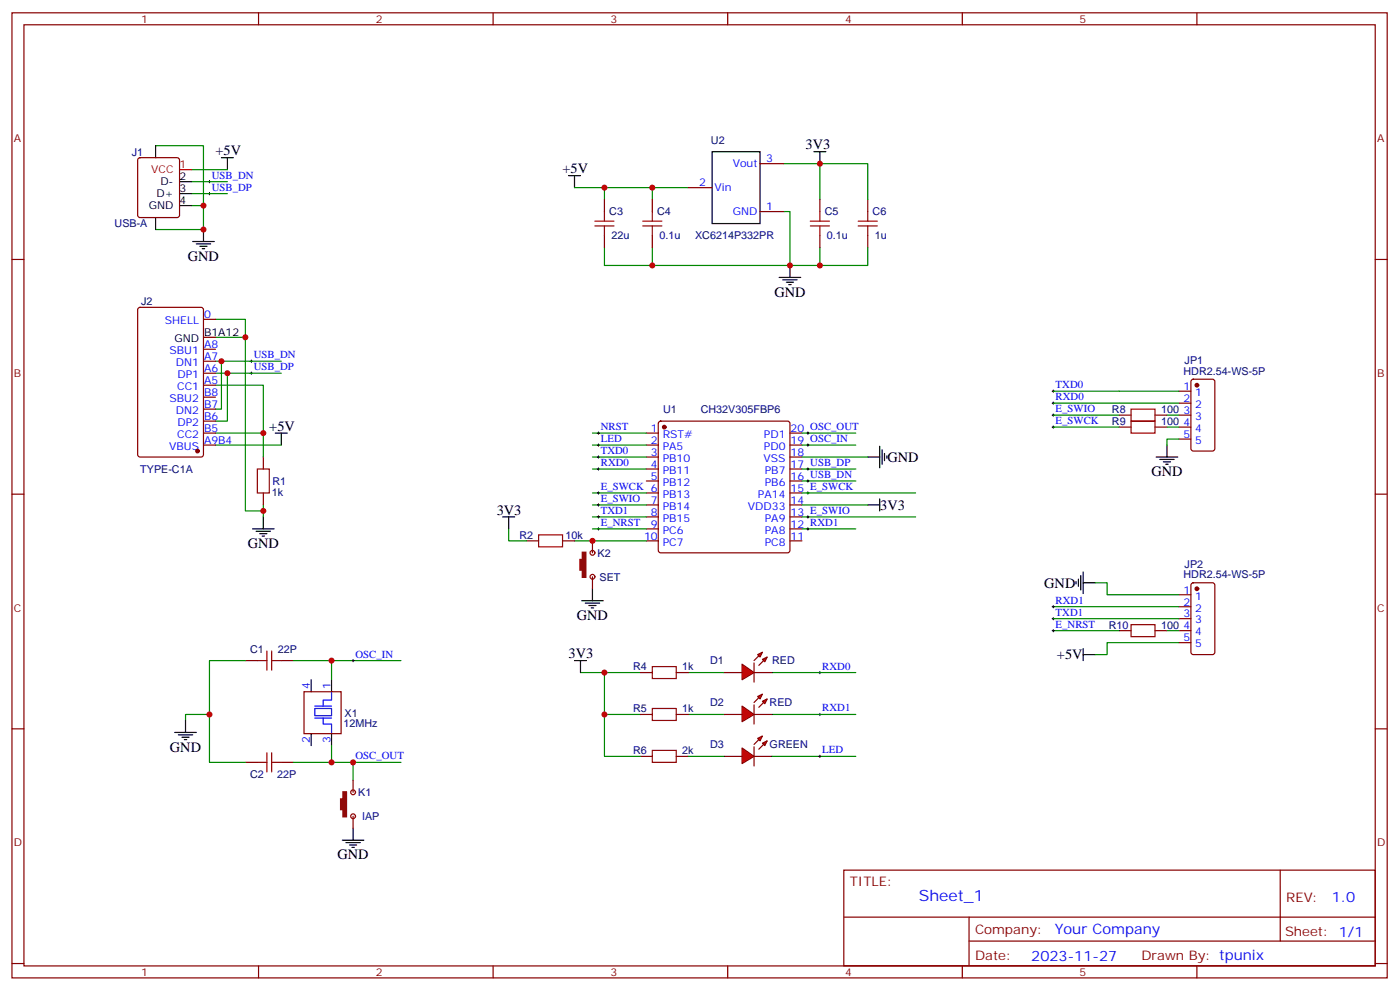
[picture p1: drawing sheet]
<svg xmlns="http://www.w3.org/2000/svg" width="413mm" height="292mm" viewBox="0 0 413 292" stroke-linecap="round" stroke-linejoin="round" font-family="sans-serif">
<g fill="none" stroke="#870000" stroke-width=".35">
<path d="M3.5 3.8h405.4v284.3h-405.4zM7.1 7.3h398.2v277.3h-398.2zM76.2 3.8v3.5M145.3 3.8v3.5M214.5 3.8v3.5M283.6 3.8v3.5M352.8 3.8v3.5M40.8 46.7l.5-.2h10.9l.5 .2 .2 .5v16.2l-.2 .5-.5 .2h-10.9l-.5-.2-.2-.5v-16.2zM178.2 58.8v3.5M192.3 58.8v3.5M202.8 55.3h7.1M224 48.2h7.1"/>
<path d="M241.7 58.8v3.5M255.8 58.8v3.5M3.5 76.4h3.6M178.2 69.4v3.5M192.3 69.4v3.5M224 62.3h7.1M241.7 69.4v3.5M255.8 69.4v3.5M405.3 76.4h3.6M40.8 90.8l.5-.2h18l.6 .4 .1 42.9-.5 .7-18.2 .1-.7-.5v-42.9zM60 94.1h3.5M60 99.4h3.5"/>
<path d="M60 102.9h3.5M60 106.4h3.5M60 110h3.5M60 113.5h3.5M60 117h3.5M347.5 115.3h3.5M347.5 118.8h3.5M351.2 111.9l.5-.2h5.7l.6 .5 .1 20-.5 .6-5.9 .1-.6-.5-.1-20zM60 127.6h3.5M60 131.1h3.5M60 120.5h3.5M60 124.1h3.5"/>
<path d="M77.6 134.7v3.5M190.5 127.6h3.5M190.5 131.1h3.5M190.5 134.7h3.5M190.5 138.2h3.5M194.3 124.3l.4-.2h37.4l.5 .2 .2 .5v37.4l-.2 .5-.5 .2h-37.4l-.5-.3-.2-.4v-37.4zM232.8 127.6h3.6M232.8 131.1h3.6M232.8 134.7h3.6M232.8 138.2h3.6M347.5 122.3h3.5M347.5 125.8h3.5"/>
<path d="M347.5 129.4h3.5M3.5 145.6h3.6M77.6 145.2v3.6M190.5 141.7h3.5M190.5 145.2h3.5M190.5 148.8h3.5M190.5 152.3h3.5M190.5 155.8h3.5M190.5 159.3h3.5M232.8 141.7h3.6M232.8 145.2h3.6M232.8 148.8h3.6"/>
<path d="M232.8 152.3h3.6M232.8 155.8h3.6M232.8 159.3h3.6M405.3 145.6h3.6M347.5 175.2h3.5M347.5 178.8h3.5M351.2 171.9l.5-.2h5.7l.6 .4 .1 20.1-.5 .6-5.9 .1-.6-.5-.1-20zM72.3 194.6h3.5M82.9 194.6h3.5M347.5 182.3h3.5M347.5 185.8h3.5M347.5 189.3h3.5"/>
<path d="M3.5 214.7h3.6M89.6 203.8h10.9v12.3h-10.9zM405.3 214.7h3.6M248.7 256.4h156.6v28.2h-156.6zM377.3 256.4v20.9M248.7 270.2h156.5M285.6 277.3h119.6M285.6 270.2v14.1M3.5 283.9h3.6M76.2 284.6v3.5M145.3 284.6v3.5M214.5 284.6v3.5"/>
<path d="M283.6 284.6v3.5M352.8 284.6v3.5M405.3 283.9h3.6"/>
</g>
<g fill="#870000" stroke="#870000" stroke-width=".35">
<circle cx="195.8" cy="125.8" r=".53"/>
<circle cx="58.2" cy="132.9" r=".53"/>
<circle cx="352.8" cy="113.5" r=".53"/>
<circle cx="352.8" cy="173.5" r=".53"/>
</g>
<path d="M92.8 208.7h4.9v2.2h-4.9zM92.8 211.6h4.9M92.8 208h4.9M95.2 211.6v1.7h2.5v2.8M97.7 203.8v2.5h-2.5v1.7" fill="none" stroke="#00f" stroke-width=".35"/>
<g fill="none" stroke="#000" stroke-width=".35">
<path d="M45.9 42.9v3.6M52.9 57h3.5M52.9 53.5h3.5M65.3 46.5h3.5M67 46.5v3.5M167.6 51.8h3.5M169.3 51.8v3.5M209.9 44.7h14.1v21.2h-14.1zM239.9 44.7h3.5M241.7 44.7v3.5M45.9 64.1v3.5M52.9 60.6h3.5"/>
<path d="M56.8 71.2h6.3M57.9 71.9h4.2M58.9 72.6h2.1M59.6 73.3h.7M60 67.6v3.6M232.8 78.2v3.5M229.7 81.7h6.3M230.7 82.4h4.2M231.8 83.1h2.1M232.5 83.9h.7M81.1 127.6h3.6M82.9 127.6v3.5"/>
<path d="M74.4 155.8h6.4M75.5 156.5h4.2M76.6 157.2h2.1M77.3 157.9h.7M77.6 152.3v3.5M91.7 200.3v3.5M91.7 216.1v3.6M97.7 200.3v3.5M97.7 216.1v3.6"/>
</g>
<g fill="none" stroke="#008700" stroke-width=".35">
<path d="M45.9 42.9h14.1v24.7h-14.1M56.4 57h10.6M56.4 53.5h10.6M56.4 50h10.6M169.3 55.3h33.5M178.2 55.3v3.5M192.3 55.3v3.5M231.1 48.2h10.6v10.6M241.7 48.2h14.1v10.6M56.4 60.6h3.6M178.2 72.9v5.3h14.1v-5.3M231.1 62.3h1.7v15.9"/>
<path d="M241.7 72.9v5.3h-49.4M255.8 72.9v5.3h-14.1M63.5 94.1h8.8v5.3M63.5 99.4h8.8v51.1h5.3v1.8M63.5 113.5h14.1v14.1h-14.1M63.5 110h19.4M63.5 106.4h19.4M65.3 106.4v14.1h-1.8M67 110v14.1h-3.5M63.5 131.1h19.4M77.6 127.6v7.1M77.6 148.8v1.7"/>
<path d="M171.1 198.2h17.6M178.2 198.2v12.3h10.5M202.8 198.2h10.6M227.5 198.2h24.7M202.8 210.5h10.6M227.5 210.5h24.7"/>
</g>
<path d="M61.4 57h.7M61.4 53.5h.7M61.7 53.2v.7M61.7 56.7v.7M73.7 106.4h.7M73.7 110h.7M74.1 106.1v.7M74.1 109.6v.7M241.3 198.2h.7M241.7 197.8v.7M241.3 210.5h.7M241.7 210.1v.8" fill="none" stroke="#000" stroke-width=".29"/>
<g fill="none" stroke="#a10000" stroke-width=".35">
<path d="M175.3 66.6h5.7M175.3 65.2h5.7M178.2 62.3v2.9M178.2 66.6v2.8M189.4 66.6h5.7M189.4 65.2h5.7M192.3 62.3v2.9M192.3 66.6v2.8M238.8 66.6h5.7M238.8 65.2h5.7M241.7 62.3v2.9M241.7 66.6v2.8"/>
<path d="M252.9 66.6h5.7M252.9 65.2h5.7M255.8 62.3v2.9M255.8 66.6v2.8M75.8 138.2h3.6v7h-3.6zM75.8 194.6h2.9M78.7 191.8v5.6M80.1 191.8v5.6M80.1 194.6h2.8"/>
</g>
<path d="M52.9 50h3.5" fill="none" stroke="#f00" stroke-width=".35"/>
<g fill="#f00" stroke="#870000" stroke-width=".35">
<path d="M218.7 208l3.5 2.5-3.5 2.1z"/>
<path d="M222.2 207.7v5.6z"/>
</g>
<g fill="#870000" stroke="#870000" stroke-width=".35">
<path d="M222.2 207l1.5-1.4z"/>
<path d="M223.7 208.4l1.4-1.4z"/>
</g>
<g fill="#f00" stroke="#870000" stroke-width=".35">
<path d="M223.3 205.2l1.4-.7-.7 1.4z"/>
<path d="M224.7 206.6l1.4-.7-.7 1.4z"/>
</g>
<path d="M213.4 210.5h5.3M222.2 210.5h5.3" fill="none" stroke="#870000" stroke-width=".35"/>
<g fill="#f00" stroke="#870000" stroke-width=".35">
<path d="M218.7 195.7l3.5 2.5-3.5 2.1z"/>
<path d="M222.2 195.3v5.7z"/>
</g>
<g fill="#870000" stroke="#870000" stroke-width=".35">
<path d="M222.2 194.6l1.5-1.4z"/>
<path d="M223.7 196l1.4-1.4z"/>
</g>
<g fill="#f00" stroke="#870000" stroke-width=".35">
<path d="M223.3 192.9l1.4-.7-.7 1.4z"/>
<path d="M224.7 194.3l1.4-.7-.7 1.4z"/>
</g>
<path d="M188.7 198.2h3.6M199.3 198.2h3.5M213.4 198.2h5.3M222.2 198.2h5.3M188.7 210.5h3.6M199.3 210.5h3.5M188.7 222.8h3.6M199.3 222.8h3.5" fill="none" stroke="#870000" stroke-width=".35"/>
<path d="M192.3 196.4h7v3.5h-7zM192.3 208.7h7v3.6h-7zM192.3 221.1h7v3.5h-7z" fill="none" stroke="#a10000" stroke-width=".35"/>
<g fill="none" stroke="#008700" stroke-width=".35">
<path d="M174.6 138.2h15.9M174.6 134.7h15.9M174.6 131.1h15.9M174.6 127.6h15.9M236.4 134.7h19.4M236.4 131.1h15.8M236.4 127.6h15.8M236.4 138.2h15.8M169.3 159.3h21.2M174.6 145.2h15.9M174.6 148.8h15.9M174.6 152.3h15.9"/>
<path d="M236.4 148.8h19.4M236.4 141.7h15.8M236.4 155.8h15.8"/>
</g>
<g fill="none" stroke="#000" stroke-width=".29">
<path d="M176 134.7h.7M176 138.2h.7M176 131.1h.7M176 127.6h.7M176.4 127.2v.8M176.4 130.8v.7M176.4 134.3v.7M176.4 137.8v.7M237.8 138.2h.7M238.1 137.8v.7M176 145.2h.7M176 148.8h.7"/>
<path d="M176 155.8h.7M176 152.3h.7M176.4 144.9v.7M176.4 148.4v.7M176.4 151.9v.7M176.4 155.5v.7M237.8 141.7h.7M237.8 145.2h.7M237.8 155.8h.7M238.1 141.4v.7M238.1 144.9v.7M238.1 155.5v.7"/>
</g>
<path d="M169.3 194.6h3.6M171.1 194.6v3.6" fill="none" stroke="#000" stroke-width=".35"/>
<g fill="#f00" stroke="#870000" stroke-width=".35">
<path d="M218.7 220.4l3.5 2.4-3.5 2.2z"/>
<path d="M222.2 220v5.7z"/>
</g>
<g fill="#870000" stroke="#870000" stroke-width=".35">
<path d="M222.2 219.3l1.5-1.4z"/>
<path d="M223.7 220.7l1.4-1.4z"/>
</g>
<g fill="#f00" stroke="#870000" stroke-width=".35">
<path d="M223.3 217.6l1.4-.7-.7 1.4z"/>
<path d="M224.7 219l1.4-.7-.7 1.4z"/>
</g>
<g fill="none" stroke="#870000" stroke-width=".35">
<path d="M329.8 125.8h3.6M329.8 122.3h3.6M340.4 125.8h3.6M340.4 122.3h3.6M155.2 159.3h3.5M165.8 159.3h3.5M174.6 159.3v3.6M174.6 169.9v3.6M329.8 185.8h3.6M340.4 185.8h3.6M72.3 224.6h3.5M82.9 224.6h3.5"/>
<path d="M104.1 229.9v3.5M213.4 222.8h5.3M222.2 222.8h5.3M104.1 240.5v3.5"/>
</g>
<g fill="none" stroke="#008700" stroke-width=".35">
<path d="M310.4 115.3h37.1M310.4 118.8h37.1M310.4 125.8h19.4M310.4 122.3h19.4M344 125.8h3.5M344 122.3h3.5M347.5 129.4h-3.5v1.7M149.9 155.8v3.5h5.3M174.6 155.8h15.9M236.4 145.2h33.5M236.4 152.3h33.5M310.4 178.8h37.1"/>
<path d="M322.8 171.7h3.5v3.5h21.2M72.3 194.6h-10.6v30h10.6M86.4 194.6h31.8M97.7 194.6v5.7M310.4 185.8h19.4M310.4 182.3h37.1M344 185.8h3.5M347.5 189.3h-21.2v3.6h-3.5M61.7 210.5h-7v1.8M97.7 219.7v4.9M178.2 210.5v12.3h10.5M86.4 224.6h31.8"/>
<path d="M104.1 224.6v5.3M202.8 222.8h10.6M227.5 222.8h24.7"/>
</g>
<g fill="none" stroke="#000" stroke-width=".29">
<path d="M310.1 118.8h.7M310.1 115.3h.7M310.4 114.9v.7M310.4 118.4v.7M237.8 131.1h.7M237.8 127.6h.7M238.1 127.2v.8M238.1 130.8v.7M310.1 125.8h.7M310.1 122.3h.7M310.4 122v.7M310.4 125.5v.7"/>
<path d="M237.8 152.3h.7M238.1 151.9v.7M310.1 178.8h.7M310.4 178.4v.7M103.7 194.6h.7M104.1 194.3v.7M310.1 182.3h.7M310.1 185.8h.7M310.4 181.9v.7M310.4 185.5v.7M103.7 224.6h.7M104.1 224.3v.7"/>
<path d="M241.3 222.8h.7M241.7 222.5v.7"/>
</g>
<path d="M333.4 124.1h7v3.5h-7zM333.4 120.5h7v3.6h-7zM158.7 157.6h7.1v3.5h-7.1zM333.4 184h7v3.6h-7zM75.8 224.6h2.9M78.7 221.8v5.6M80.1 221.8v5.6M80.1 224.6h2.8" fill="none" stroke="#a10000" stroke-width=".35"/>
<g fill="none" stroke="#000" stroke-width=".35">
<path d="M255.8 134.7h3.5M259.3 131.5v6.3M260 132.5v4.3M260.7 133.6v2.1M261.4 134.3v.7M340.8 134.7h6.3M341.8 135.4h4.3M342.9 136.1h2.1M343.6 136.8h.7M344 131.1v3.6M148.2 152.3h3.5M149.9 152.3v3.5"/>
<path d="M255.8 148.8h3.5M259.3 147v3.5M171.4 177h6.4M172.5 177.7h4.2M173.6 178.4h2.1M174.3 179.1h.7M174.6 173.5v3.5M317.1 171.3v.7M317.9 170.6v2.2M318.6 169.6v4.2M319.3 171.7h3.5M319.3 168.5v6.4"/>
<path d="M319.3 191.1v3.5M319.3 192.9h3.5M51.5 215.8h6.4M52.6 216.5h4.2M53.6 217.2h2.1M54.3 217.9h.7M54.7 212.3v3.5M100.9 247.5h6.3M102 248.2h4.2M103 249h2.1M103.7 249.7h.7M104.1 244v3.5"/>
</g>
<path d="M171.1 165h.7v2.8h-.7zM171.8 162.9h.7v7h-.7zM100.5 235.5h.7v2.9h-.7zM101.2 233.4h.8v7.1h-.8z" fill="none" stroke="#900" stroke-width=".71"/>
<g fill="none" stroke="#900" stroke-width=".35">
<circle cx="174.6" cy="162.9" r=".71"/>
<circle cx="174.6" cy="169.9" r=".71"/>
<circle cx="104.1" cy="233.4" r=".71"/>
<circle cx="104.1" cy="240.5" r=".71"/>
</g>
<g fill="#c00">
<circle cx="77.6" cy="150.5" r=".88"/>
<circle cx="72.3" cy="99.4" r=".88"/>
<circle cx="67" cy="110" r=".88"/>
<circle cx="65.3" cy="106.4" r=".88"/>
<circle cx="77.6" cy="127.6" r=".88"/>
<circle cx="60" cy="67.6" r=".88"/>
<circle cx="60" cy="60.6" r=".88"/>
<circle cx="241.7" cy="48.2" r=".88"/>
<circle cx="232.8" cy="78.2" r=".88"/>
<circle cx="192.3" cy="78.2" r=".88"/>
<circle cx="192.3" cy="55.3" r=".88"/>
<circle cx="178.2" cy="55.3" r=".88"/>
<circle cx="241.7" cy="78.2" r=".88"/>
<circle cx="178.2" cy="198.2" r=".88"/>
<circle cx="178.2" cy="210.5" r=".88"/>
<circle cx="97.7" cy="194.6" r=".88"/>
<circle cx="97.7" cy="224.6" r=".88"/>
<circle cx="61.7" cy="210.5" r=".88"/>
<circle cx="104.1" cy="224.6" r=".88"/>
<circle cx="174.6" cy="159.3" r=".88"/>
</g>
<text font-size="4.6" fill="#00f" x="270.8" y="265.4">Sheet_1</text>
<g font-size="4.2">
<text x="63.5" y="45.8">+5V</text>
<text x="237.4" y="44">3V3</text>
<text x="165.8" y="51">+5V</text>
<text x="55.4" y="76.8">GND</text>
<text x="228.2" y="87.4">GND</text>
<text x="79.4" y="126.9">+5V</text>
<text x="261.6" y="136.1">GND</text>
<text x="339.4" y="140.3">GND</text>
<text x="146.4" y="151.6">3V3</text>
<text x="259.5" y="150.2">3V3</text>
<text x="73" y="161.5">GND</text>
<text x="307.8" y="173.1">GND</text>
<text x="170" y="182.6">GND</text>
<text x="167.6" y="193.9">3V3</text>
<text x="311.5" y="194.3">+5V</text>
<text x="50.1" y="221.4">GND</text>
<text x="99.5" y="253.2">GND</text>
</g>
<g font-size="4.2" fill="#00f">
<text x="392.5" y="265.6">1.0</text>
<text x="310.9" y="275.2">Your Company</text>
<text x="304" y="283">2023-11-27</text>
</g>
<g font-size="3.9" fill="#800">
<text x="250.5" y="260.9">TITLE:</text>
<text x="379.1" y="265.6">REV:</text>
<text x="287.4" y="275.1">Company:</text>
<text x="378.7" y="275.8">Sheet: 1/1</text>
<text x="287.4" y="282.8">Date:</text>
<text x="336.4" y="282.9">Drawn By: tpunix</text>
</g>
<g font-size="3.2" fill="#800">
<text x="41.6" y="6.8">1</text>
<text x="110.8" y="6.8">2</text>
<text x="179.9" y="6.8">3</text>
<text x="249.1" y="6.8">4</text>
<text x="318.2" y="6.8">5</text>
<text x="4.1" y="41.9">A</text>
<text x="405.9" y="41.9">A</text>
<text x="4.1" y="111">B</text>
<text x="405.9" y="111">B</text>
<text x="4.1" y="180.2">C</text>
<text x="405.9" y="180.2">C</text>
<text x="4.1" y="249.3">D</text>
<text x="405.9" y="249.3">D</text>
<text x="41.6" y="287.6">1</text>
<text x="110.8" y="287.6">2</text>
<text x="179.9" y="287.6">3</text>
<text x="249.1" y="287.6">4</text>
<text x="318.2" y="287.6">5</text>
</g>
<g font-size="3.2" fill="#000080">
<text x="38.8" y="45.8">J1</text>
<text x="209.6" y="42.3">U2</text>
<text x="179.6" y="63.5">C3</text>
<text x="193.7" y="63.5">C4</text>
<text x="243.1" y="63.5">C5</text>
<text x="257.2" y="63.5">C6</text>
<text x="33.8" y="67">USB-A</text>
<text x="180.2" y="70.5">22u</text>
<text x="194.4" y="70.5">0.1u</text>
<text x="204.9" y="70.5">XC6214P332PR</text>
<text x="243.7" y="70.5">0.1u</text>
<text x="257.9" y="70.5">1u</text>
<text x="41.6" y="89.9">J2</text>
<text x="349.2" y="107.3">JP1</text>
<text x="348.8" y="110.4">HDR2.54-WS-5P</text>
<text x="195.5" y="121.7">U1</text>
<text x="206.6" y="121.7">CH32V305FBP6</text>
<text x="327.7" y="125.2">R9</text>
<text x="327.7" y="121.7">R8</text>
<text x="342.2" y="125.2">100</text>
<text x="342.2" y="121.7">100</text>
<text x="41.3" y="139.3">TYPE-C1A</text>
<text x="80.3" y="142.8">R1</text>
<text x="80.1" y="146.1">1k</text>
<text x="153.1" y="158.7">R2</text>
<text x="166.7" y="158.7">10k</text>
<text x="176.1" y="164">K2</text>
<text x="349.2" y="167.2">JP2</text>
<text x="176.7" y="171.1">SET</text>
<text x="348.8" y="170.4">HDR2.54-WS-5P</text>
<text x="326.8" y="185.2">R10</text>
<text x="342.2" y="185.2">100</text>
<text x="73.7" y="192.2">C1</text>
<text x="81.9" y="192.2">22P</text>
<text x="186.6" y="197.5">R4</text>
<text x="201.1" y="197.5">1k</text>
<text x="209.3" y="195.8">D1</text>
<text x="227.6" y="195.8">RED</text>
<text x="186.6" y="209.9">R5</text>
<text x="201.1" y="209.9">1k</text>
<text x="209.3" y="208.1">D2</text>
<text x="226.8" y="208.1">RED</text>
<text x="101.2" y="214.2">12MHz</text>
<text x="101.5" y="211.1">X1</text>
<text x="209.3" y="220.5">D3</text>
<text x="226.8" y="220.5">GREEN</text>
<text x="186.6" y="222.2">R6</text>
<text x="201.1" y="222.2">2k</text>
<text x="73.7" y="229.3">C2</text>
<text x="81.7" y="229.3">22P</text>
<text x="105.6" y="234.6">K1</text>
<text x="106.7" y="241.6">IAP</text>
</g>
<g font-size="3.2" fill="#00f">
<text x="225.8" y="47.9">3</text>
<text x="62.4" y="52.6">USB_DN</text>
<text x="216" y="49.3">Vout</text>
<text x="62.4" y="56.2">USB_DP</text>
<text x="206.1" y="54.9">2</text>
<text x="210.6" y="56.3">Vin</text>
<text x="216" y="63.4">GND</text>
<text x="225.8" y="62">1</text>
<text x="48.6" y="95.5">SHELL</text>
<text x="60.1" y="93.7">0</text>
<text x="50" y="104.3">SBU1</text>
<text x="51.8" y="107.8">DN1</text>
<text x="60.1" y="102.6">A8</text>
<text x="60.1" y="106.1">A7</text>
<text x="74.8" y="105.6">USB_DN</text>
<text x="52.3" y="111.4">DP1</text>
<text x="60.1" y="109.6">A6</text>
<text x="60.1" y="113.1">A5</text>
<text x="74.8" y="109.1">USB_DP</text>
<text x="50" y="118.4">SBU2</text>
<text x="52.2" y="114.9">CC1</text>
<text x="60.1" y="116.7">B8</text>
<text x="311.1" y="117.9">RXD0</text>
<text x="311.1" y="114.4">TXD0</text>
<text x="348.8" y="114.9">1</text>
<text x="348.8" y="118.4">2</text>
<text x="352.3" y="116.7">1</text>
<text x="51.8" y="122">DN2</text>
<text x="52.3" y="125.5">DP2</text>
<text x="60.1" y="120.2">B7</text>
<text x="60.1" y="123.7">B6</text>
<text x="311.1" y="125">E_SWCK</text>
<text x="311.1" y="121.4">E_SWIO</text>
<text x="348.8" y="122">3</text>
<text x="348.8" y="125.5">4</text>
<text x="352.3" y="120.2">2</text>
<text x="352.3" y="123.7">3</text>
<text x="52.2" y="129">CC2</text>
<text x="60.1" y="127.2">B5</text>
<text x="60.1" y="130.8">A9B4</text>
<text x="177.1" y="130.2">LED</text>
<text x="177.1" y="126.7">NRST</text>
<text x="191.8" y="130.8">2</text>
<text x="191.8" y="127.2">1</text>
<text x="195.3" y="129">RST#</text>
<text x="225.2" y="129">PD1</text>
<text x="233" y="127.2">20 OSC_OUT</text>
<text x="233" y="130.8">19 OSC_IN</text>
<text x="348.8" y="129">5</text>
<text x="352.3" y="127.2">4</text>
<text x="352.3" y="130.8">5</text>
<text x="49.8" y="132.5">VBUS</text>
<text x="177.1" y="133.8">TXD0</text>
<text x="177.1" y="137.3">RXD0</text>
<text x="191.8" y="137.8">4</text>
<text x="191.8" y="134.3">3</text>
<text x="195.3" y="136.1">PB10</text>
<text x="195.3" y="132.5">PA5</text>
<text x="225" y="136.1">VSS</text>
<text x="225.2" y="132.5">PD0</text>
<text x="233" y="134.3">18</text>
<text x="233" y="137.8">17 USB_DP</text>
<text x="191.8" y="141.4">5</text>
<text x="195.3" y="143.1">PB12</text>
<text x="195.3" y="139.6">PB11</text>
<text x="225.4" y="139.6">PB7</text>
<text x="225.4" y="143.1">PB6</text>
<text x="233" y="141.4">16 USB_DN</text>
<text x="177.1" y="144.4">E_SWCK 6</text>
<text x="177.1" y="147.9">E_SWIO</text>
<text x="191.8" y="148.4">7</text>
<text x="195.3" y="146.6">PB13</text>
<text x="223.4" y="146.6">PA14</text>
<text x="233" y="144.9">15 E_SWCK</text>
<text x="233" y="148.4">14</text>
<text x="177.1" y="154.9">E_NRST</text>
<text x="177.1" y="151.4">TXD1</text>
<text x="191.8" y="155.5">9</text>
<text x="191.8" y="151.9">8</text>
<text x="195.3" y="150.2">PB14</text>
<text x="195.3" y="153.7">PB15</text>
<text x="220.4" y="150.2">VDD33</text>
<text x="225.4" y="153.7">PA9</text>
<text x="233" y="151.9">13 E_SWIO</text>
<text x="233" y="155.5">12 RXD1</text>
<text x="189.8" y="159">10</text>
<text x="195.3" y="157.2">PC6</text>
<text x="195.3" y="160.8">PC7</text>
<text x="225.4" y="160.8">PC8</text>
<text x="225.4" y="157.2">PA8</text>
<text x="233" y="159">11</text>
<text x="311.1" y="177.9">RXD1</text>
<text x="348.8" y="174.9">1</text>
<text x="348.8" y="178.4">2</text>
<text x="352.3" y="176.6">1</text>
<text x="311.1" y="181.4">TXD1</text>
<text x="311.1" y="184.9">E_NRST</text>
<text x="348.8" y="181.9">3</text>
<text x="348.8" y="185.5">4</text>
<text x="352.3" y="180.2">2</text>
<text x="352.3" y="183.7">3</text>
<text x="348.8" y="189">5</text>
<text x="352.3" y="187.2">4</text>
<text x="352.3" y="190.7">5</text>
<text x="104.8" y="193.7">OSC_IN</text>
<text x="242.4" y="197.3">RXD0</text>
<text x="91.4" y="203.1" transform="rotate(-90 91.4 203.1)">4</text>
<text x="97.4" y="203.1" transform="rotate(-90 97.4 203.1)">1</text>
<text x="242.4" y="209.6">RXD1</text>
<text x="91.4" y="218.9" transform="rotate(-90 91.4 218.9)">2</text>
<text x="97.4" y="218.9" transform="rotate(-90 97.4 218.9)">3</text>
<text x="242.4" y="222">LED</text>
<text x="104.8" y="223.7">OSC_OUT</text>
</g>
<g font-size="3.2" fill="#f00">
<text x="44.6" y="51">VCC</text>
<text x="52.9" y="49.6">1</text>
</g>
<g font-size="3.2">
<text x="52.9" y="53.2">2</text>
<text x="46.1" y="58.1">D+</text>
<text x="47.3" y="54.6">D-</text>
<text x="52.9" y="56.7">3</text>
<text x="43.9" y="61.6">GND</text>
<text x="52.9" y="60.2">4</text>
<text x="51.4" y="100.8">GND</text>
<text x="60.1" y="99">B1A12</text>
</g>
</svg>
